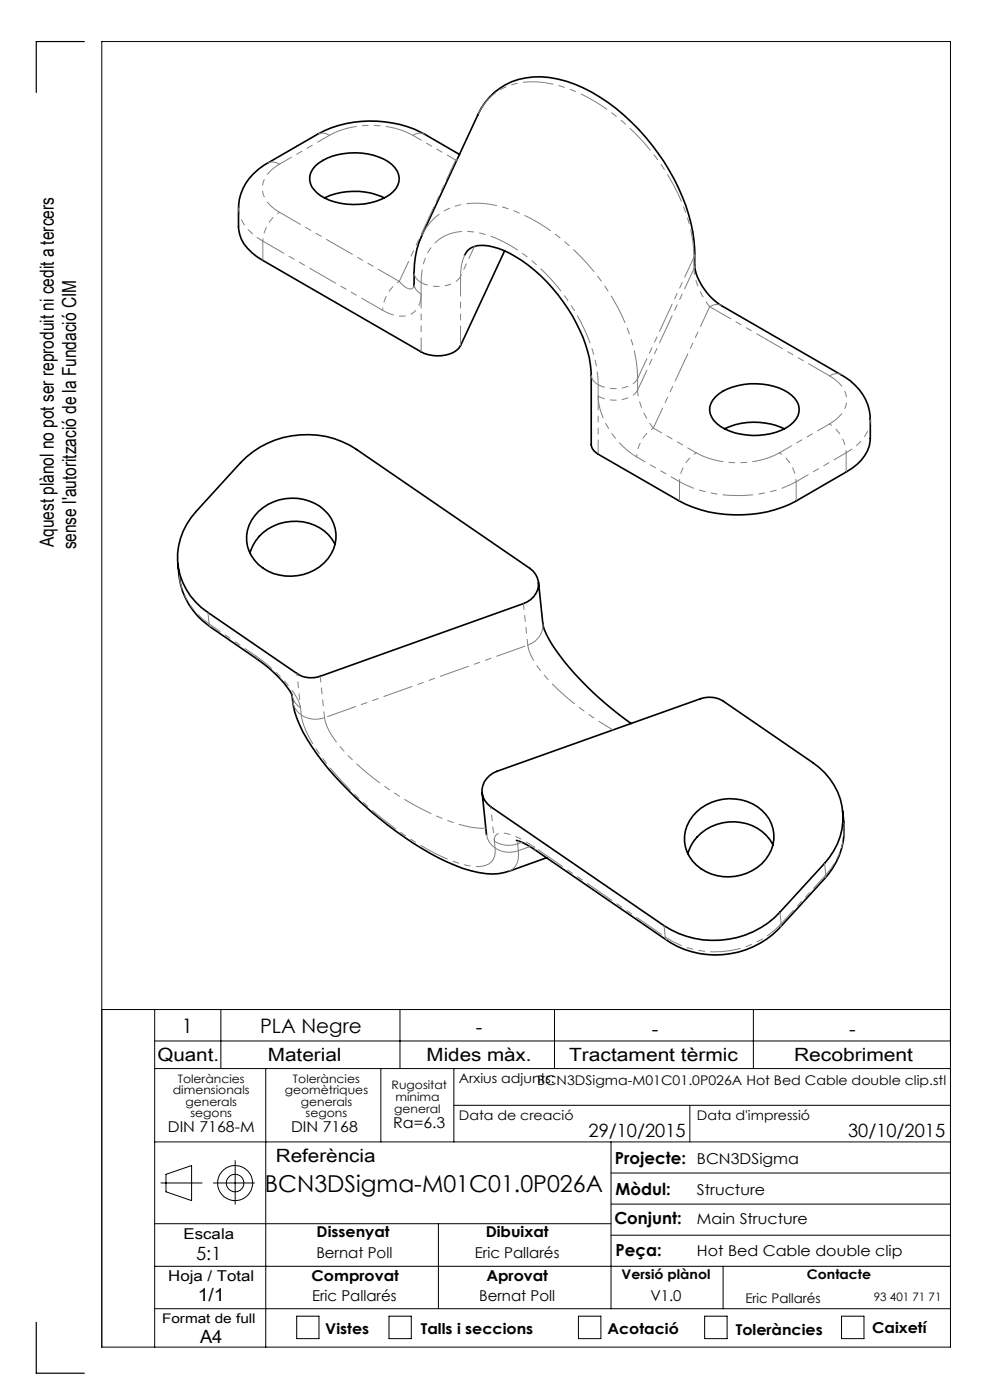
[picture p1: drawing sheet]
<svg xmlns="http://www.w3.org/2000/svg" width="210mm" height="297mm" viewBox="0 0 210 297" stroke-linecap="round" stroke-linejoin="round" font-family="sans-serif">
<g fill="none" stroke="#000" stroke-width=".21">
<path d="M21.6 214.2h180M32.8 214.2v71.6M46.8 214.2v12.5M84.8 214.2v12.5M117.6 214.2v12.5M159.8 214.2v12.5M32.8 220.8h168.8M32.8 226.7h168.8M56.4 226.7v59.1M80.8 226.7v15.5M96.3 226.7v15.5M96.3 234.5h105.3"/>
<path d="M146.3 234.5v7.7M32.8 259.6h96.8M32.8 242.2h168.8M34.1 251h8.8M35.2 249.1l5.4-1.8v7.4l-5.4-1.9zM45.3 251h8.7M49.9 246.2v9.3M93 259.6v18M129.6 242.2v35.4M129.6 255.4h72M129.6 248.8h72M32.8 277.6h168.8"/>
<path d="M32.8 268.6h168.8M62.9 279.2h4.8v4.8h-4.8zM82.5 279.2h4.7v4.8h-4.7zM122.7 279.2h4.8v4.8h-4.8zM129.6 262h72M149.5 279.2h4.7v4.8h-4.7zM153.4 268.6v9M178.5 279.2h4.8v4.8h-4.8zM21.6 285.8h180v-277h-180v277"/>
<circle cx="49.9" cy="251" r="3.7"/>
<circle cx="49.9" cy="251" r="1.86"/>
</g>
<path d="M17.9 8.8h-10.2v10.8M7.7 280.5v10.8h10.2" fill="none" stroke="#000" stroke-width=".25"/>
<g fill="none" stroke="#000" stroke-width=".35">
<path d="M66.9 35.2a13.6 13.6 0 0 1 12.4-2.3 7.2 7.2 0 0 1 5.2 4.1 3.9 3.9 0 0 1-1.7 4.2 14.5 14.5 0 0 1-14.8 .3 4.1 4.1 0 0 1-2.1-4.9zM97.5 32.8l-7.4-4.3a24.5 24.5 0 0 0-22.7 0l-10.6 6.1a11 11 0 0 0-6.2 9.4M101.3 24.4a13.9 13.9 0 0 1 15.2-8 32.2 32.2 0 0 1 17.4 9.5 43.6 43.6 0 0 1 13.3 25.2l.2 5.2a12.1 12.1 0 0 0 5.6 8.5l25.4 14.7a11.1 11.1 0 0 1 6.2 9.4v4.1a8.6 8.6 0 0 1-5.1 7.2l-10.6 6.1a27.5 27.5 0 0 1-24.8 0l-17.2-10-1.1-.9-.4-1.1v-14.7a28.2 28.2 0 0 0-5.9-15.5 31.4 31.4 0 0 0-13.7-11.4 7.9 7.9 0 0 0-5.8-.2 3.4 3.4 0 0 0-1.5 1.7M101.4 24.2l-12 26M50.6 44v4.1a7.8 7.8 0 0 0 3.9 6.4l34.8 20.1a7.2 7.2 0 0 0 8-.7l9.7-20.7M68.8 42a15.3 15.3 0 0 1 12.7 0M89.4 50.2a23.9 23.9 0 0 0-1.6 10.5v.1M51 98.1a19.5 19.5 0 0 1 24.6-2.7l36.8 25.2a4.1 4.1 0 0 1-.5 7.1l-44 15.8a5.5 5.5 0 0 1-4.9-.6l-18.9-13a13.9 13.9 0 0 1-2.5-21.4zM151.8 84.2a12.5 12.5 0 0 1 9.8-2.7 9.6 9.6 0 0 1 7.5 3.7 3.7 3.7 0 0 1-1.5 5 14.3 14.3 0 0 1-14.7 .3 4.1 4.1 0 0 1-2.1-4.9zM153.7 91a15 15 0 0 1 12.7 0M37.7 119.7l.3 2.4M54.9 108.5a10.4 10.4 0 0 1 14.7 .5 7.8 7.8 0 0 1-2.9 11.9 10.3 10.3 0 0 1-12.7-2 7.5 7.5 0 0 1 .9-10.4z"/>
<path d="M71.1 115.5a10 10 0 0 0-15.3-2.5 8.8 8.8 0 0 0-2.8 4.4M38 122.1a15.1 15.1 0 0 0 6.7 10.9l9.9 6.9a22.5 22.5 0 0 1 7.3 7.6 21 21 0 0 0 4.2 10.8 78 78 0 0 0 23.3 21.6 35.7 35.7 0 0 0 13.7 5.4 10.5 10.5 0 0 0 4.7-.4M114.2 123.5l.9 8.8a15.3 15.3 0 0 0 3.6 6.7 68.7 68.7 0 0 0 15.2 14.5M102.3 168.2l.9 8.9M103.2 165.2l1.4-1.2 .8-.4 43.2-15.4a5.6 5.6 0 0 1 4.9 .6l18.9 13a13.9 13.9 0 0 1 2.5 21.4l-9.5 10.3a19.4 19.4 0 0 1-24.6 2.9l-36.7-25.3a4 4 0 0 1-.9-5.9zM147.7 172.3a10.3 10.3 0 0 1 14.7 .5 7.8 7.8 0 0 1-2.8 11.9 10 10 0 0 1-13.3-3 7.5 7.5 0 0 1 1.4-9.4zM164 179.2a10 10 0 0 0-15.3-2.5 8.5 8.5 0 0 0-2.8 4.4M178.8 172a16 16 0 0 1-3.2 13.6l-10.1 11.1a18.9 18.9 0 0 1-24.1 2.8l-27.8-19.1a12.3 12.3 0 0 0-4.1-2.1M116 182l-8.1 2.9"/>
</g>
<path d="M59.3 34.8a6.2 6.2 0 0 0-3.7 5.6 6.5 6.5 0 0 0 3.7 4.6M176 89.9a6.2 6.2 0 0 0 3.6-5.5 6.5 6.5 0 0 0-3.6-4.7M168.9 102.2a27.3 27.3 0 0 1-24.8 0" fill="none" stroke="#808080" stroke-width=".21" stroke-dasharray="6.3 1.3 1.3 1.3 1.3 1.3" stroke-dashoffset="3"/>
<path d="M59.3 45a7.8 7.8 0 0 0-3.6 6.2M84.7 59.7a7.8 7.8 0 0 0-3.5 6.1M135.1 96.9a7.8 7.8 0 0 1 3.5-6.1M179.5 96.1a7.8 7.8 0 0 0-3.5-6.2M144.1 102.2a7.8 7.8 0 0 1 3.6-6.1M168.9 102.2a7.8 7.8 0 0 0-3.5-6.1" fill="none" stroke="#808080" stroke-width=".21" stroke-dasharray="6.3 1.3 1.3 1.3 1.3 1.3" stroke-dashoffset="5.9"/>
<path d="M87.6 28.7a19.5 19.5 0 0 0-17.7 0M147.7 96.1a19.5 19.5 0 0 0 17.7 0" fill="none" stroke="#808080" stroke-width=".21" stroke-dasharray="6.3 1.3 1.3 1.3 1.3 1.3" stroke-dashoffset=".3"/>
<path d="M89.5 50a11.8 11.8 0 0 1 10.9-6.9 28.8 28.8 0 0 1 17.5 6.7 45.4 45.4 0 0 1 16.7 25l.4 1.9 .3 3.6M147.2 54.6a36.6 36.6 0 0 0-7.9-21 41.8 41.8 0 0 0-20.2-15.3 16.7 16.7 0 0 0-12.5 .5 11.4 11.4 0 0 0-5.2 5.4" fill="none" stroke="#808080" stroke-width=".21" stroke-dasharray="6.3 1.3 1.3 1.3 1.3 1.3" stroke-dashoffset=".4"/>
<path d="M55.7 51.2a9.3 9.3 0 0 1-5.1-6.7v-.5M89.3 59.9a7.2 7.2 0 0 0 8.1-.8l.3-.5M126.9 81.6a7.2 7.2 0 0 0 8-.8l.4-.5M126.9 84.1a7.2 7.2 0 0 0 8-.8l.4-.5M184.6 88.9a7.8 7.8 0 0 1-3.9 6.4l-1.2 .8" fill="none" stroke="#808080" stroke-width=".21" stroke-dasharray="6.3 1.3 1.3 1.3 1.3 1.3" stroke-dashoffset="4.9"/>
<path d="M89.3 59.9a10.5 10.5 0 0 1 5-9.8 12.9 12.9 0 0 1 10.7 .4 38.6 38.6 0 0 1 17.9 17.3 30.2 30.2 0 0 1 4 13.8" fill="none" stroke="#808080" stroke-width=".21" stroke-dasharray="6.3 1.3 1.3 1.3 1.3 1.3" stroke-dashoffset="3.6"/>
<g fill="none" stroke="#808080" stroke-width=".21" stroke-dasharray="6.3 1.3 1.3 1.3 1.3 1.3">
<path d="M59.3 34.8a2.5 2.5 0 0 0-2.5-.2M69.9 28.7a2.5 2.5 0 0 0-2.5-.2M90.1 28.5a2.5 2.5 0 0 0-2.5 .2M96.8 34.1l-.1-.2M97 33.8l-.3 .1M55.7 51.2v4M87.9 57.9a2.5 2.5 0 0 0 1.4 2M98.6 54.1a10.5 10.5 0 0 0-.9 4.5M147.2 57v-2.4M147.4 53.8l-.2 .8M147.4 56.3l-.2 .7M87.8 60.7a.99 .99 0 0 1-1.6 .4l-1.5-1.4"/>
<path d="M87.9 60.3a2.5 2.5 0 0 0 1.4 2.1M89.3 62.4v-2.5M125.4 79.6a2.5 2.5 0 0 0 1.5 2M150.5 65.1a2.5 2.5 0 0 1 2.5-.3M176 79.7a2.5 2.5 0 0 1 2.5-.2M126.9 81.6v2.5M135.3 80.3v2.5M144.1 106.3v-4.1M168.9 102.2v4.1M179.5 100.1v-4M44.1 129.9l.3 2.5M44.4 132.4l.3 .6"/>
<path d="M54.3 139.2l.3 .6M115.2 132.3a4.4 4.4 0 0 1-3.2 4.6M61.9 147.3a4 4 0 0 0 1.9 2.9M62.1 148.7a4 4 0 0 0 1.8 3M63.9 151.7a5.5 5.5 0 0 0 4.9 .6M63.9 151.7l-.1-1.5M103.2 177a4 4 0 0 0 1.8 2.9M104.9 178.4l.1 1.5M104.9 178.4a5.5 5.5 0 0 0 4.9 .6M105 179.9a5.5 5.5 0 0 0 5 .6M109.8 179l.2 1.5M110 178.4l-.2 .6"/>
<path d="M110.7 178.7l-.9 .3M112.4 179.6l-2.4 .9M110 180.5a3.7 3.7 0 0 1-2.1 4.3M113.6 180.3l-.3-.6M141.1 198.8l-.2-2.5M141.4 199.4l-.3-.6M165.4 193.5l.3 2.5M165.7 196l-.2 .7M175.2 185.6l-.3-2.4M175.2 185.6l-.2 .7"/>
</g>
<path d="M84.7 59.7l12-25.8M150.5 65.1l-11.9 25.7M135.3 80.3l11.9-25.7M135.3 82.8l11.9-25.8" fill="none" stroke="#808080" stroke-width=".21" stroke-dasharray="6.3 1.3 1.3 1.3 1.3 1.3" stroke-dashoffset="1.7"/>
<path d="M59.3 45l25.4 14.7M81.2 65.8l-25.5-14.6M176 79.7l-25.5-14.6" fill="none" stroke="#808080" stroke-width=".21" stroke-dasharray="6.3 1.3 1.3 1.3 1.3 1.3" stroke-dashoffset="1.2"/>
<path d="M69.9 28.7l-10.6 6.1M89.3 74.6v-12.2M126.9 84.1v12.2M165.4 96.1l10.6-6.2M179.5 96.1l-10.6 6.1" fill="none" stroke="#808080" stroke-width=".21" stroke-dasharray="6.3 1.3 1.3 1.3 1.3 1.3" stroke-dashoffset="3.4"/>
<path d="M96.7 33.9l-9.1-5.2M138.6 90.8l9.1 5.3M144.1 102.2l-9-5.3" fill="none" stroke="#808080" stroke-width=".21" stroke-dasharray="6.3 1.3 1.3 1.3 1.3 1.3" stroke-dashoffset="4.3"/>
<path d="M126.9 84.1a16.9 16.9 0 0 0 8.2 12.8" fill="none" stroke="#808080" stroke-width=".21" stroke-dasharray="6.3 1.3 1.3 1.3 1.3 1.3" stroke-dashoffset="1.6"/>
<path d="M100.6 52.3l-2.9 6.3M44.4 132.4l9.9 6.8M175.2 185.6a14.2 14.2 0 0 0 3.8-11.1" fill="none" stroke="#808080" stroke-width=".21" stroke-dasharray="6.3 1.3 1.3 1.3 1.3 1.3" stroke-dashoffset="3.5"/>
<path d="M150.5 65.1a14.9 14.9 0 0 1-3.3-8.1M138.6 90.8a14.9 14.9 0 0 1-3.3-8M112 136.9l-1-8.8M67.9 143.4l.9 8.9" fill="none" stroke="#808080" stroke-width=".21" stroke-dasharray="6.3 1.3 1.3 1.3 1.3 1.3" stroke-dashoffset="5.1"/>
<path d="M97.7 58.6v14.7" fill="none" stroke="#808080" stroke-width=".21" stroke-dasharray="6.3 1.3 1.3 1.3 1.3 1.3" stroke-dashoffset="2.2"/>
<path d="M81.2 65.8a6.7 6.7 0 0 0 5.7 1 4.4 4.4 0 0 0 2.4-4.4" fill="none" stroke="#808080" stroke-width=".21" stroke-dasharray="6.3 1.3 1.3 1.3 1.3 1.3" stroke-dashoffset="3.8"/>
<path d="M141.1 198.8a19.4 19.4 0 0 0 24.6-2.8" fill="none" stroke="#808080" stroke-width=".21" stroke-dasharray="6.3 1.3 1.3 1.3 1.3 1.3" stroke-dashoffset="2.4"/>
<path d="M63.8 150.2l-.8-7.3M104.1 171.1l.8 7.3" fill="none" stroke="#808080" stroke-width=".21" stroke-dasharray="6.3 1.3 1.3 1.3 1.3 1.3" stroke-dashoffset="5.8"/>
<path d="M113.3 179.7l27.8 19.1" fill="none" stroke="#808080" stroke-width=".21" stroke-dasharray="6.3 1.3 1.3 1.3 1.3 1.3" stroke-dashoffset="-1"/>
<path d="M113.3 179.7l-2.3-1.4a8.1 8.1 0 0 0-5.2-1.5 1.34 1.34 0 0 0-.9 1.6" fill="none" stroke="#808080" stroke-width=".21" stroke-dasharray="6.3 1.3 1.3 1.3 1.3 1.3" stroke-dashoffset="4.4"/>
<path d="M165.7 196l9.5-10.4" fill="none" stroke="#808080" stroke-width=".21" stroke-dasharray="6.3 1.3 1.3 1.3 1.3 1.3" stroke-dashoffset="2.5"/>
<path d="M68.8 152.3l43.2-15.4" fill="none" stroke="#808080" stroke-width=".21" stroke-dasharray="6.3 1.3 1.3 1.3 1.3 1.3" stroke-dashoffset="-.7"/>
<path d="M68.8 152.3a13.8 13.8 0 0 0 4.2 7.1 60.3 60.3 0 0 0 24.3 15.5 17.3 17.3 0 0 0 5.8 .8" fill="none" stroke="#808080" stroke-width=".21" stroke-dasharray="6.3 1.3 1.3 1.3 1.3 1.3" stroke-dashoffset=".6"/>
<path d="M130 154.8a54.3 54.3 0 0 1-15.8-13.1 11.4 11.4 0 0 1-2.2-4.8" fill="none" stroke="#808080" stroke-width=".21" stroke-dasharray="6.3 1.3 1.3 1.3 1.3 1.3" stroke-dashoffset="2.8"/>
<path d="M105 179.9a3.2 3.2 0 0 1-3.6 3.9 24 24 0 0 1-10.7-3.6 74.2 74.2 0 0 1-23.8-21.5 17.4 17.4 0 0 1-3-7" fill="none" stroke="#808080" stroke-width=".21" stroke-dasharray="6.3 1.3 1.3 1.3 1.3 1.3" stroke-dashoffset="-.3"/>
<path d="M63.8 150.2a15.4 15.4 0 0 0-5-7.3l-2.2-2-2.3-1.7" fill="none" stroke="#808080" stroke-width=".21" stroke-dasharray="6.3 1.3 1.3 1.3 1.3 1.3" stroke-dashoffset="2.1"/>
<path d="M38 122.1a14.3 14.3 0 0 0 6.4 10.3" fill="none" stroke="#808080" stroke-width=".21" stroke-dasharray="6.3 1.3 1.3 1.3 1.3 1.3" stroke-dashoffset="3.3"/>
<text font-size="4.9" x="56.2" y="253">BCN3DSigma-M01C01.0P026A</text>
<g font-size="4.2">
<text x="38.6" y="219">1</text>
<text x="55.2" y="219.2">PLA Negre</text>
<text x="100.9" y="219.4">-</text>
<text x="138.3" y="219.7">-</text>
<text x="180.1" y="219.7">-</text>
</g>
<g font-size="4.1">
<text x="11.4" y="116.1" transform="rotate(-90 11.4 116.1)">Aquest plànol no pot ser reproduit ni cedit a tercers</text>
<text x="16.2" y="116.6" transform="rotate(-90 16.2 116.6)">sense l'autorització de la Fundació CIM</text>
</g>
<g font-size="3.9">
<text x="33.4" y="225">Quant.</text>
<text x="56.8" y="225">Material</text>
<text x="90.5" y="225">Mides màx.</text>
<text x="120.7" y="225">Tractament tèrmic</text>
<text x="168.4" y="225">Recobriment</text>
<text x="124.8" y="241.3">29/10/2015</text>
<text x="179.9" y="241.3">30/10/2015</text>
<text x="58.5" y="246.5">Referència</text>
<text x="41.6" y="267.2">5:1</text>
<text x="41.9" y="276.1">1/1</text>
<text x="42.4" y="284.9">A4</text>
</g>
<g font-size="3.5">
<text x="130.5" y="246.8">Projecte:</text>
<text x="130.6" y="253.4">Mòdul:</text>
<text x="130.3" y="259.8">Conjunt:</text>
<text x="130.6" y="266.4">Peça:</text>
</g>
<g font-size="3.2">
<text x="83.4" y="239.3">Ra=6.3</text>
<text x="35.6" y="240.1">DIN 7168-M</text>
<text x="61.7" y="240.1">DIN 7168</text>
<text x="147.8" y="246.8">BCN3DSigma</text>
<text x="147.8" y="253.4">Structure</text>
<text x="38.9" y="262.9">Escala</text>
<text x="67.2" y="262.5">Dissenyat</text>
<text x="103" y="262.5">Dibuixat</text>
<text x="147.8" y="259.8">Main Structure</text>
<text x="67.1" y="266.8">Bernat Poll</text>
<text x="100.7" y="266.8">Eric Pallarés</text>
<text x="147.8" y="266.4">Hot Bed Cable double clip</text>
<text x="35.7" y="271.7">Hoja / Total</text>
<text x="66.1" y="271.7">Comprovat</text>
<text x="103.2" y="271.7">Aprovat</text>
<text x="66.2" y="276.1">Eric Pallarés</text>
<text x="101.6" y="276.1">Bernat Poll</text>
<text x="138" y="276.1">V1.0</text>
<text x="69" y="283.1">Vistes</text>
<text x="89.3" y="283.1">Talls i seccions</text>
<text x="128.8" y="283.1">Acotació</text>
<text x="156.1" y="283.2">Toleràncies</text>
<text x="185" y="282.8">Caixetí</text>
</g>
<g font-size="2.8">
<text x="97.3" y="229.6">Arxius adjunts:</text>
<text x="113.9" y="230.2">BCN3DSigma-M01C01.0P026A Hot Bed Cable double clip.stl</text>
<text x="97.3" y="237.7">Data de creació</text>
<text x="147.8" y="237.7">Data d'impressió</text>
<text x="131.8" y="271.4">Versió plànol</text>
<text x="171.2" y="271.4">Contacte</text>
<text x="34.4" y="280.7">Format de full</text>
<text x="158.1" y="276.3">Eric Pallarés</text>
</g>
<g font-size="2.5">
<text x="36.7" y="232.1">dimensionals</text>
<text x="37.7" y="229.6">Toleràncies</text>
<text x="60.4" y="232.1">geomètriques</text>
<text x="62.1" y="229.6">Toleràncies</text>
<text x="83.1" y="231">Rugositat</text>
<text x="83.9" y="233.5">mínima</text>
<text x="39.4" y="234.6">generals</text>
<text x="40.4" y="237.1">segons</text>
<text x="63.8" y="234.6">generals</text>
<text x="64.8" y="237.1">segons</text>
<text x="83.6" y="236.2">general</text>
<text x="185.4" y="276.1">93 401 71 71</text>
</g>
</svg>
